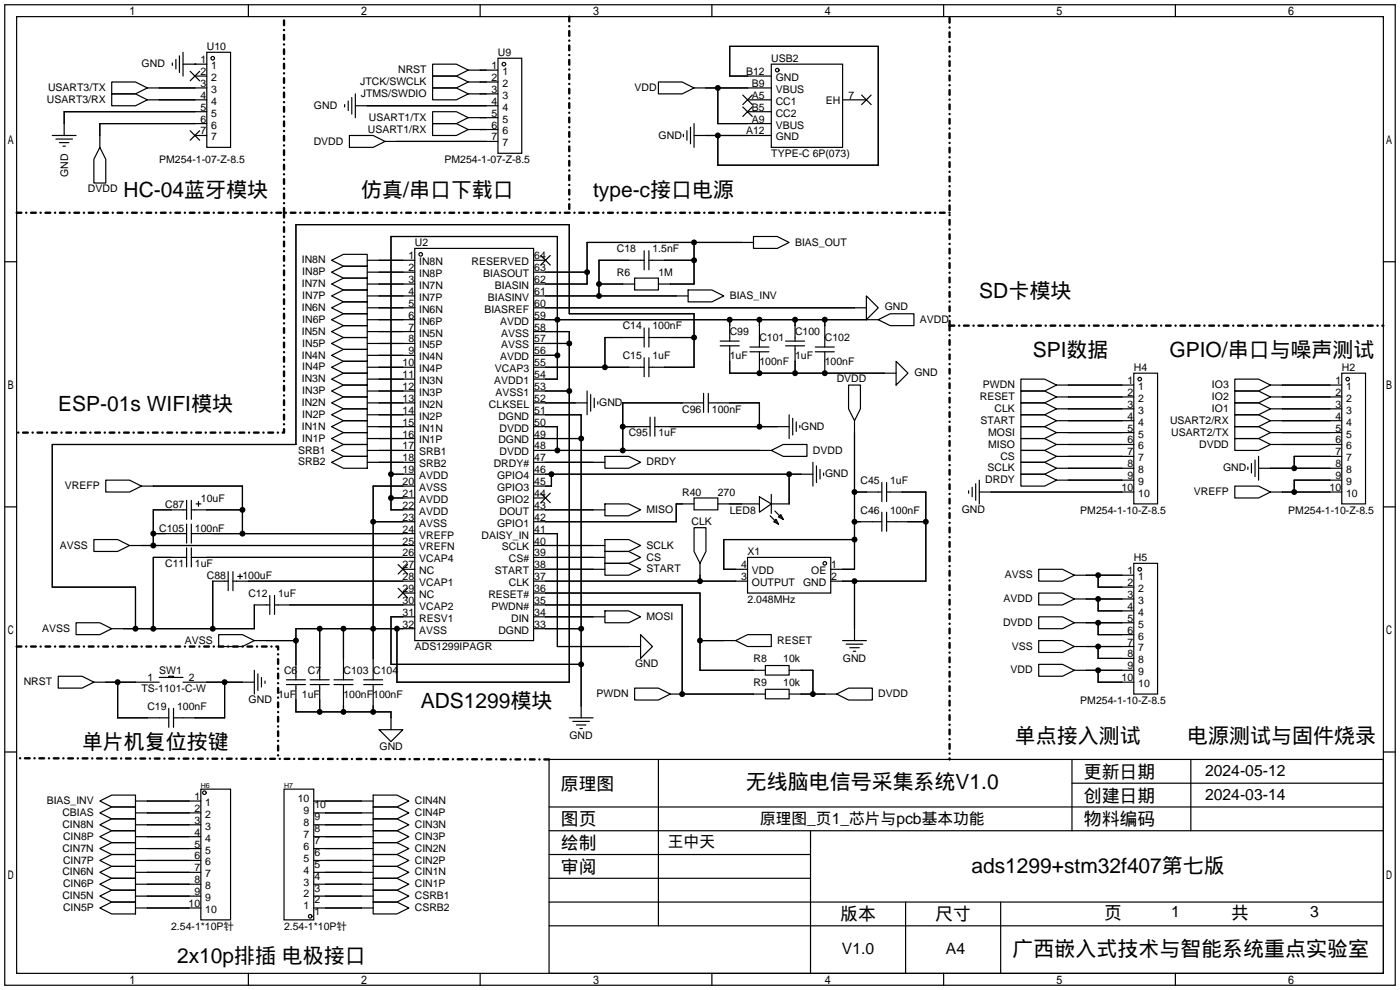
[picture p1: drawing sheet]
<svg xmlns="http://www.w3.org/2000/svg" width="299mm" height="212mm" viewBox="0 0 299 212" stroke-linecap="round" stroke-linejoin="round" font-family="sans-serif">
<g fill="none" stroke="#000" stroke-width=".25">
<path d="M1 1h297.2v209.6h-297.2zM3.6 3.6h292.1v204.4h-292.1zM23.9 17.5h5.1l2.5 1.3-2.5 1.3h-5.1zM31.5 18.8h12.7M36.8 13.5v.5M37.6 12.7v2M38.4 11.9v3.6M39.1 13.7h5.1M39.1 11.2v5.1M40.6 15.2l2.1 2.1M41.7 13.7h.1M41.7 16.3h2.5"/>
<path d="M42.7 15.2l-2.1 2.1M44.2 11.2h5.1v20.3h-5.1zM53.1 1v2.6M92.5 18.8h5l2.6 1.3-2.6 1.2h-5zM92.5 16.3h5l2.6 1.2-2.6 1.3h-5zM92.5 13.7h5l2.6 1.3-2.6 1.3h-5zM100.1 17.5h6.3M100.1 15h6.3M102.6 1v2.6M106.4 12.4h5.1v20.4h-5.1zM140.7 17.5h5.1l2.5 1.3-2.5 1.3h-5.1zM148.3 18.8h16.5"/>
<path d="M152.1 1v2.6M153.4 18.8v7.6h11.4M164.8 13.7h15.3v17.8h-15.3zM164.8 16.3h-8.8v-6.4h31.7v25.4h-34.3v-6.3M201.7 1v2.6M251.2 1v2.6M11.2 29h5.1M11.9 29.7h3.6M12.7 30.5h2M13.5 31.2h.5M21.3 31.5l1.3 2.5v5.1h-2.5v-5.1zM23.9 20.1h5.1l2.5 1.2-2.5 1.3h-5.1z"/>
<path d="M31.5 21.3h12.7M40.6 27.9l2.1 2.1M41.7 29h2.5M42.7 27.9l-2.1 2.1M44.2 23.9h-30.5v5.1M44.2 26.4h-22.9v5.1M73.7 22.4v.5M74.4 21.6v2M74.7 29h5.1l2.5 1.2-2.5 1.3h-5.1zM75.2 20.8v3.6M75.9 20.1v5M75.9 22.6h30.5"/>
<path d="M82.3 30.2h24.1M92.5 26.4h5l2.6 1.3-2.6 1.3h-5zM92.5 23.9h5l2.6 1.2-2.6 1.3h-5zM100.1 27.7h6.3M100.1 25.1h6.3M100.1 20.1h6.3M146 28.7v.5M146.8 27.9v2.1M147.6 27.2v3.5M148.3 26.4v5.1M148.3 29h16.5M158.7 20.3l2.1 2.1"/>
<path d="M158.7 22.9l2.1 2M159.8 21.3h5M159.8 23.9h5M160.8 20.3l-2.1 2.1M160.8 22.9l-2.1 2M180.1 21.3h5.1M184.1 20.3l2.1 2.1M186.2 20.3l-2.1 2.1M1 55.9h2.6M70.9 58.2l2.5-1.3h5.1v2.5h-5.1zM70.9 55.6l2.5-1.2h5.1v2.5h-5.1zM78.5 55.6h10.1"/>
<path d="M78.5 58.2h10.1M88.6 53.1h25.4v83.8h-25.4zM114 55.6h2.6M114 58.2h11.5M115.6 54.6l2 2M117.6 54.6l-2 2M135.6 59.4h5.1v2.6h-5.1zM137.7 55.6h-9.7v7.6M137.7 53.6v4.1M138.7 55.6h9.6M138.7 53.6v4.1M148.3 51.8v8.9h-7.6"/>
<path d="M161 50.5h5.1l2.6 1.3-2.6 1.3h-5.1zM161 51.8h-35.5v8.9h-11.5M295.7 55.9h2.5M70.9 78.5l2.5-1.3h5.1v2.6h-5.1zM70.9 73.4l2.5-1.3h5.1v2.6h-5.1zM70.9 68.3l2.5-1.2h5.1v2.5h-5.1zM70.9 63.2l2.5-1.2h5.1v2.5h-5.1zM70.9 75.9l2.5-1.2h5.1v2.5h-5.1zM70.9 70.9l2.5-1.3h5.1v2.5h-5.1zM70.9 65.8l2.5-1.3h5.1v2.6h-5.1zM70.9 60.7l2.5-1.3h5.1v2.6h-5.1zM78.5 60.7h10.1"/>
<path d="M78.5 63.2h10.1M78.5 65.8h10.1M78.5 68.3h10.1M78.5 70.9h10.1M78.5 73.4h10.1M78.5 75.9h10.1M78.5 78.5h10.1M114 63.2h33.1M114 65.8h71.2M114 68.3h73.7M114 70.9h7.7v74.9h-36.9v-11.4M114 73.4h7.7"/>
<path d="M114 75.9h5.1M114 78.5h23.7M128 60.7h7.6M137.7 70.1v4.1M137.7 76.5v4M137.7 72.1h-8.4v6.4M138.7 78.5h9.6v-11.4h-26.6v-19.1h-58.5v47h-52v30.5h17.8v8.9M138.7 70.1v4.1M138.7 76.5v4M138.7 72.1h9.6M147.1 62h5l2.6 1.2-2.6 1.3h-5zM153.9 72.9h4.1"/>
<path d="M153.9 73.9h4.1M156 68.3v4.6M156 73.9v5.9h35.5M160.3 74.2h4M160.3 75.2h4M162.3 68.3v5.9M162.3 75.2v4.6M167.9 72.9h4.1M167.9 73.9h4.1M169.9 68.3v4.6M169.9 73.9v5.9M174.2 74.2h4.1"/>
<path d="M174.2 75.2h4.1M176.3 68.3v5.9M176.3 75.2v4.6M185.2 63.2l2.5 2.6-2.5 2.5zM187.7 68.3l2.5-1.2h5.1v2.5h-5.1zM191.5 77.2l2.6 2.6-2.6 2.5zM242.3 79.8h5.1v27.9h-5.1zM286.8 79.8h5v27.9h-5zM70.9 93.7l2.5-1.2h5.1v2.5h-5.1zM70.9 88.6l2.5-1.2h5.1v2.5h-5.1zM70.9 83.6l2.5-1.3h5.1v2.5h-5.1zM70.9 91.2l2.5-1.3h5.1v2.6h-5.1z"/>
<path d="M70.9 86.1l2.5-1.3h5.1v2.6h-5.1zM70.9 81l2.5-1.2h5.1v2.5h-5.1zM70.9 96.3l2.5-1.3h5.1v2.5h-5.1zM70.9 98.8l2.5-1.3h5.1v2.6h-5.1zM78.5 81h10.1M78.5 83.6h10.1M78.5 86.1h10.1M78.5 88.6h10.1M78.5 91.2h10.1M78.5 93.7h10.1M78.5 96.3h10.1M78.5 98.8h10.1"/>
<path d="M114 81h5.1v-30.5h-35.5v58.5h5M114 83.6h7.7M114 86.1h11.5M114 88.6h10.2v64.8M114 91.2h5.1v5.1M114 93.7h10.2M114 96.3h50.8M114 98.8h15.3M125.5 83.6v5M126.2 84.3v3.6M127 85.1v2M127.8 85.9v.5"/>
<path d="M129.3 97.5h5.1l2.5 1.3-2.5 1.3h-5.1zM133.1 91.2h5.8M138.9 89.2v4M140 91.2h28.7M140 89.2v4M150.4 86.1h-17.3v10.2M150.4 84.1v4M151.4 86.1h10.9v5.1M151.4 84.1v4M164.8 96.3l2.6-1.3h5.1v2.5h-5.1zM168.7 88.6v5.1M169.4 89.4v3.6"/>
<path d="M170.2 90.2v2M170.9 90.9v.5M173.7 98.8v5.1M174.5 99.6v3.5M181.4 82.3h2.5v5.1l-1.3 2.5-1.2-2.5zM182.6 89.9v31.8h-5.1M218.2 81h5.1l2.5 1.3-2.5 1.3h-5.1zM218.2 83.6h5.1l2.5 1.2-2.5 1.3h-5.1zM218.2 86.1h5.1l2.5 1.3-2.5 1.2h-5.1zM218.2 88.6h5.1l2.5 1.3-2.5 1.3h-5.1zM218.2 91.2h5.1l2.5 1.3-2.5 1.2h-5.1zM218.2 93.7h5.1l2.5 1.3-2.5 1.3h-5.1z"/>
<path d="M218.2 96.3h5.1l2.5 1.2-2.5 1.3h-5.1zM218.2 98.8h5.1l2.5 1.3-2.5 1.2h-5.1zM225.8 87.4h16.5M225.8 84.8h16.5M225.8 82.3h16.5M225.8 89.9h16.5M225.8 92.5h16.5M225.8 95h16.5M225.8 97.5h16.5M263.9 86.1h5.1l2.5 1.3-2.5 1.2h-5.1zM263.9 83.6h5.1l2.5 1.2-2.5 1.3h-5.1zM263.9 81h5.1l2.5 1.3-2.5 1.3h-5.1z"/>
<path d="M263.9 91.2h5.1l2.5 1.3-2.5 1.2h-5.1zM263.9 88.6h5.1l2.5 1.3-2.5 1.3h-5.1zM263.9 93.7h5.1l2.5 1.3-2.5 1.3h-5.1zM266.7 99.8v.5M267.5 99.1v2M268.2 98.3v3.6M269 97.5v5.1M271.5 87.4h15.3M271.5 84.8h15.3M271.5 82.3h15.3M271.5 89.9h15.3M271.5 92.5h15.3"/>
<path d="M271.5 95h15.3M286.8 97.5h-10.2v2.6M1 108.3h2.6M20.1 115.3h5l2.6 1.3-2.6 1.3h-5zM22.6 102.6h5.1l2.5 1.3-2.5 1.3h-5.1zM27.7 116.6h60.9M30.2 103.9h21.6v10.1M32.8 114h7.1M39.9 109h-7.1v7.6M39.9 119.1h-7.1v15.3M39.9 106.9v4.1M39.9 112v4.1"/>
<path d="M39.9 117.1v4.1M40.9 109h10.9M40.9 114h47.7M40.9 119.1h47.7M40.9 106.9v4.1M40.9 112v4.1M40.9 117.1v4.1M41.9 107.7h1M42.4 107.2v1M79.8 111.5h8.8M83.6 101.3h5M83.6 106.4h5"/>
<path d="M88.6 103.9h-8.8v41.4M114 101.3h59.7M114 106.4h2.6M114 109h15.3M114 114h5.1v24.2h17.8M114 116.6h15.3M114 119.1h15.3M115.6 105.4l2 2M117.6 105.4l-2 2M117.9 101.3v2.6h-3.9M129.3 115.3h5.1l2.5 1.3-2.5 1.3h-5.1zM129.3 107.7h5.1l2.5 1.3-2.5 1.2h-5.1z"/>
<path d="M129.3 117.9h5.1l2.5 1.2-2.5 1.3h-5.1zM148.3 106.4h5.1v2.6h-5.1zM148.3 112.8h2.6v5.1l-1.3 2.5-1.3-2.5zM148.3 107.7h-3.8v3.8h-30.5M153.4 107.7h8.9M159.8 119.1h17.7v7.6h-17.7zM162.3 106.2l2.5 1.5-2.5 1.8zM164.6 110.2l1.8 1.8M164.8 105.7v4M165.4 111.5l.5-.5 .5 1zM165.6 109.2l1.8 1.8M166.4 110.5l.5-.5 .5 1z"/>
<path d="M168.7 101.3v6.4h-3.9M175.3 100.3v2.1M176 101.1v.5M182.6 111.5h5.9M182.6 115.3h-27.9v6.4h5.1M182.6 105.2h5.9M188.5 103.1v4.1M188.5 109.5v4M189.5 111.5h8.4M189.5 105.2h8.4v19h-20.4M189.5 103.1v4.1M189.5 109.5v4"/>
<path d="M207 104.9v.5M207.8 104.1v2.1M208.5 103.4v3.5M209.3 105.2h33M209.3 102.6v5.1M218.2 101.3h5.1l2.5 1.3-2.5 1.3h-5.1zM225.8 100.1h16.5M225.8 102.6h16.5M263.9 103.9h5.1l2.5 1.3-2.5 1.2h-5.1zM269 100.1h17.8M271.5 105.2h15.3M286.8 102.6h-10.2v2.6"/>
<path d="M295.7 108.3h2.5M16.3 133.1h5l2.6 1.3-2.6 1.2h-5zM46.7 135.6h5.1l2.6 1.3-2.6 1.3h-5.1zM48.8 124.2h-3.3v10.2M48.8 122.2v4M49.8 124.2h38.8M49.8 122.2v4M50.8 123.2h1M51.3 122.7v1M54.4 136.9h8.8M57.7 129.3h-3.3v5.1h-30.5M57.7 127.3v4"/>
<path d="M58.7 129.3h29.9M58.7 127.3v4M68.3 134.4v10.9M73.4 134.4v10.9M85.1 120.6l2 2.1M85.1 125.7l2 2.1M86.1 121.7h2.5M86.1 126.7h2.5M87.1 120.6l-2 2.1M87.1 125.7l-2 2.1M88.6 131.8h-5v10.2h40.6M88.6 134.4h-25.4v10.9"/>
<path d="M114 121.7h15.3M114 124.2h45.8M114 126.7h35.6v16.6h14M114 129.3h31.8v19M114 131.8h15.3M114 134.4h10.2M129.3 130.6h5.1l2.5 1.2-2.5 1.3h-5.1zM129.3 120.4h5.1l2.5 1.3-2.5 1.2h-5.1zM136.9 135.6l2.5 2.6-2.5 2.5zM149.6 120.4v3.8M149.6 136.9h7.6M157.2 136.9l2.6-1.3h5v2.6h-5z"/>
<path d="M180.1 136.9h5.1M180.8 137.7h3.6M181.6 138.4h2M182.4 139.2h.5M182.6 124.2v12.7M222 136.9h5.1l2.5 1.3-2.5 1.2h-5.1zM222 131.8h5.1l2.5 1.3-2.5 1.3h-5.1zM222 126.7h5.1l2.5 1.3-2.5 1.3h-5.1zM222 121.7h5.1l2.5 1.2-2.5 1.3h-5.1zM229.6 138.2h12.7M229.6 133.1h12.7M229.6 128h12.7"/>
<path d="M229.6 122.9h12.7M234.7 122.9v2.6h7.6M234.7 128v2.6h7.6M234.7 133.1v2.5h7.6M234.7 138.2v2.5h7.6M242.3 120.4h5.1v27.9h-5.1zM12.4 144.5h5.1l2.6 1.3-2.6 1.3h-5.1zM20.1 145.8h13.9M25.1 145.8v7.6h11M34 144.8h5.1M36.1 144.8v-.3h1v.3M36.1 151.4v4"/>
<path d="M37.1 151.4v4M39.1 145.8h15.3M48 145.8v7.6h-10.9M54.4 143.3v5M55.1 144v3.6M55.9 144.8v2M56.6 145.5v.6M61.2 145.3h4.1M61.2 146.3h4.1M63.2 146.3v5.8h20.4v3.9M66.3 145.3h4.1M66.3 146.3h4.1"/>
<path d="M68.3 146.3v5.8M71.4 145.3h4M71.4 146.3h4M73.4 146.3v5.8M77.7 145.3h4.1M77.7 146.3h4.1M79.8 146.3v5.8M81 156h5.1l-2.5 2.5zM121.7 153.4h5M122.4 154.2h3.6M123.2 154.9h2M124 155.7h.5"/>
<path d="M135.6 147.1h5.1l2.6 1.2-2.6 1.3h-5.1zM143.3 148.3h20.3M163.6 142.2h5.1v2.1h-5.1zM163.6 147.3h5.1v2.1h-5.1zM168.7 143.3h5v5M168.7 148.3h10.1M178.8 148.3l2.6-1.2h5v2.5h-5zM222 142h5.1l2.5 1.3-2.5 1.2h-5.1zM229.6 143.3h12.7M234.7 143.3v2.5h7.6M1 160.7h2.6M21.3 178.8l2.6-1.3h5.1v2.6h-5.1z"/>
<path d="M21.3 173.7l2.6-1.2h5.1v2.5h-5.1zM21.3 171.2l2.6-1.3h5.1v2.6h-5.1zM21.3 176.3l2.6-1.3h5.1v2.5h-5.1zM29 178.8h13.9M29 176.3h13.9M29 173.7h13.9M29 171.2h13.9M42.9 168.7h6.4v27.9h-6.4zM60.7 168.7h6.4v27.9h-6.4zM67.1 178.8h12.7M67.1 176.3h12.7M67.1 173.7h12.7"/>
<path d="M67.1 171.2h12.7M79.8 177.5h5l2.6 1.3-2.6 1.3h-5zM79.8 175h5l2.6 1.3-2.6 1.2h-5zM79.8 172.5h5l2.6 1.2-2.6 1.3h-5zM79.8 169.9h5l2.6 1.3-2.6 1.3h-5zM117.3 162.3h178.4v45.7h-178.4zM117.3 177.5h178.4M117.3 172.5h178.4M140.7 162.3v35.6M173.2 177.5v30.5M229.1 162.3v15.2M229.1 167.4h66.6"/>
<path d="M254.5 162.3v15.2M295.7 160.7h2.5M21.3 194.1l2.6-1.3h5.1v2.5h-5.1zM21.3 189l2.6-1.3h5.1v2.5h-5.1zM21.3 183.9l2.6-1.3h5.1v2.6h-5.1zM21.3 191.5l2.6-1.3h5.1v2.6h-5.1zM21.3 186.4l2.6-1.2h5.1v2.5h-5.1zM21.3 181.4l2.6-1.3h5.1v2.5h-5.1zM29 194.1h13.9M29 191.5h13.9M29 189h13.9M29 186.4h13.9"/>
<path d="M29 183.9h13.9M29 181.4h13.9M67.1 194.1h12.7M67.1 191.5h12.7M67.1 189h12.7M67.1 186.4h12.7M67.1 183.9h12.7M67.1 181.4h12.7M79.8 187.7h5l2.6 1.3-2.6 1.2h-5zM79.8 190.2h5l2.6 1.3-2.6 1.3h-5zM79.8 192.8h5l2.6 1.3-2.6 1.2h-5zM79.8 185.2h5l2.6 1.2-2.6 1.3h-5z"/>
<path d="M79.8 182.6h5l2.6 1.3-2.6 1.3h-5zM79.8 180.1h5l2.6 1.3-2.6 1.2h-5zM117.3 182.6h55.9M117.3 197.9h178.4M117.3 192.8h178.4M117.3 187.7h55.9M193.5 192.8v15.2M213.9 192.8v15.2M53.1 208v2.6M102.6 208v2.6M152.1 208v2.6M201.7 208v2.6"/>
<path d="M251.2 208v2.6"/>
<circle cx="45.5" cy="12.4" r=".38"/>
<circle cx="107.7" cy="13.7" r=".38"/>
<circle cx="166.1" cy="15" r=".38"/>
<circle cx="89.9" cy="54.4" r=".38"/>
<circle cx="243.6" cy="81" r=".38"/>
<circle cx="288" cy="81" r=".38"/>
<circle cx="176.3" cy="120.4" r=".38"/>
<circle cx="243.6" cy="121.7" r=".38"/>
<circle cx="43.7" cy="169.4" r=".38"/>
<circle cx="66.3" cy="195.8" r=".38"/>
</g>
<path d="M121.7 3.6v41.9M3.6 45.5h199.3M60.7 45.5v-41.9M60.7 45.5v47h-57.1M202.9 69.6v92.7M202.9 69.6v-66M202.9 69.6h92.8M3.6 138.2h55.8v24.1M117.3 162.3l-113.7-.2" fill="none" stroke="#000" stroke-width=".51" stroke-dasharray="1 1 0 1"/>
<g fill="#000">
<circle cx="153.4" cy="18.8" r=".63"/>
<circle cx="153.4" cy="29" r=".63"/>
<circle cx="125.5" cy="58.2" r=".63"/>
<circle cx="148.3" cy="55.6" r=".63"/>
<circle cx="148.3" cy="51.8" r=".63"/>
<circle cx="119.1" cy="68.3" r=".63"/>
<circle cx="119.1" cy="75.9" r=".63"/>
<circle cx="121.7" cy="73.4" r=".63"/>
<circle cx="128" cy="60.7" r=".63"/>
<circle cx="128" cy="63.2" r=".63"/>
<circle cx="129.3" cy="78.5" r=".63"/>
<circle cx="148.3" cy="72.1" r=".63"/>
<circle cx="156" cy="68.3" r=".63"/>
<circle cx="162.3" cy="68.3" r=".63"/>
<circle cx="162.3" cy="79.8" r=".63"/>
<circle cx="169.9" cy="79.8" r=".63"/>
<circle cx="169.9" cy="68.3" r=".63"/>
<circle cx="176.3" cy="68.3" r=".63"/>
<circle cx="176.3" cy="79.8" r=".63"/>
<circle cx="119.1" cy="96.3" r=".63"/>
<circle cx="121.7" cy="83.6" r=".63"/>
<circle cx="124.2" cy="93.7" r=".63"/>
<circle cx="133.1" cy="96.3" r=".63"/>
<circle cx="133.1" cy="91.2" r=".63"/>
<circle cx="162.3" cy="91.2" r=".63"/>
<circle cx="32.8" cy="114" r=".63"/>
<circle cx="32.8" cy="116.6" r=".63"/>
<circle cx="51.8" cy="114" r=".63"/>
<circle cx="51.8" cy="109" r=".63"/>
<circle cx="79.8" cy="111.5" r=".63"/>
<circle cx="83.6" cy="106.4" r=".63"/>
<circle cx="83.6" cy="101.3" r=".63"/>
<circle cx="117.9" cy="101.3" r=".63"/>
<circle cx="168.7" cy="101.3" r=".63"/>
<circle cx="182.6" cy="105.2" r=".63"/>
<circle cx="182.6" cy="111.5" r=".63"/>
<circle cx="182.6" cy="115.3" r=".63"/>
<circle cx="197.9" cy="111.5" r=".63"/>
<circle cx="276.6" cy="105.2" r=".63"/>
<circle cx="276.6" cy="100.1" r=".63"/>
<circle cx="29" cy="134.4" r=".63"/>
<circle cx="32.8" cy="134.4" r=".63"/>
<circle cx="45.5" cy="134.4" r=".63"/>
<circle cx="63.2" cy="136.9" r=".63"/>
<circle cx="68.3" cy="134.4" r=".63"/>
<circle cx="73.4" cy="134.4" r=".63"/>
<circle cx="79.8" cy="134.4" r=".63"/>
<circle cx="84.8" cy="134.4" r=".63"/>
<circle cx="124.2" cy="134.4" r=".63"/>
<circle cx="149.6" cy="136.9" r=".63"/>
<circle cx="149.6" cy="124.2" r=".63"/>
<circle cx="182.6" cy="124.2" r=".63"/>
<circle cx="234.7" cy="122.9" r=".63"/>
<circle cx="234.7" cy="138.2" r=".63"/>
<circle cx="234.7" cy="133.1" r=".63"/>
<circle cx="234.7" cy="128" r=".63"/>
<circle cx="25.1" cy="145.8" r=".63"/>
<circle cx="48" cy="145.8" r=".63"/>
<circle cx="68.3" cy="152.1" r=".63"/>
<circle cx="73.4" cy="152.1" r=".63"/>
<circle cx="79.8" cy="152.1" r=".63"/>
<circle cx="124.2" cy="142" r=".63"/>
<circle cx="145.8" cy="148.3" r=".63"/>
<circle cx="173.7" cy="148.3" r=".63"/>
<circle cx="234.7" cy="143.3" r=".63"/>
</g>
<g font-size="4.5">
<text x="26.4" y="42">HC-04蓝牙模块</text>
<text x="77.2" y="42">仿真/串口下载口</text>
<text x="126.7" y="42">type-c接口电源</text>
<text x="209.3" y="63.6">SD卡模块</text>
<text x="220.7" y="76.3">SPI数据</text>
<text x="249.9" y="76.3">GPIO/串口与噪声测试</text>
<text x="12.4" y="87.7">ESP-01s WIFI模块</text>
<text x="89.9" y="151.2">ADS1299模块</text>
<text x="17.5" y="160.1">单片机复位按键</text>
<text x="216.9" y="158.9">单点接入测试</text>
<text x="253.7" y="158.9">电源测试与固件烧录</text>
<text x="159.4" y="168.7">无线脑电信号采集系统V1.0</text>
<text x="207.6" y="186.5">ads1299+stm32f407第七版</text>
<text x="37.8" y="205.9">2x10p排插 电极接口</text>
<text x="216.4" y="204.3">广西嵌入式技术与智能系统重点实验室</text>
</g>
<g font-size="3.8">
<text x="231.6" y="166.2">更新日期</text>
<text x="119.9" y="168.8">原理图</text>
<text x="231.6" y="171.3">创建日期</text>
<text x="119.9" y="176.4">图页</text>
<text x="231.6" y="176.4">物料编码</text>
<text x="119.9" y="181.5">绘制</text>
<text x="119.9" y="186.6">审阅</text>
<text x="179.6" y="196.7">版本</text>
<text x="199.9" y="196.7">尺寸</text>
<text x="236" y="196.5">页</text>
<text x="263.1" y="196.5">共</text>
</g>
<g font-size="3.4">
<text x="257.6" y="165.9">2024-05-12</text>
<text x="257.6" y="170.9">2024-03-14</text>
<text x="162.4" y="176">原理图_页1_芯片与pcb基本功能</text>
<text x="142.7" y="181.1">王中天</text>
<text x="250.3" y="196.1">1</text>
<text x="280" y="196.1">3</text>
<text x="179.9" y="204">V1.0</text>
<text x="202.2" y="204">A4</text>
</g>
<g font-size="2.2">
<text x="44.2" y="10.7">U10</text>
<text x="106.4" y="12">U9</text>
<text x="30.3" y="14.4">GND</text>
<text x="42.8" y="13.5">1</text>
<text x="42.8" y="16">2</text>
<text x="45.1" y="14.8">1</text>
<text x="45.1" y="17.3">2</text>
<text x="85.1" y="15.7">NRST</text>
<text x="105.1" y="14.8">1</text>
<text x="105.1" y="17.3">2</text>
<text x="107.4" y="16">1</text>
<text x="159.5" y="16">B12</text>
<text x="164.8" y="13.3">USB2</text>
<text x="165.8" y="17.3">GND</text>
<text x="10" y="22">USART3/RX</text>
<text x="10.3" y="19.5">USART3/TX</text>
<text x="42.8" y="18.6">3</text>
<text x="42.8" y="21.1">4</text>
<text x="42.8" y="23.7">5</text>
<text x="45.1" y="19.9">3</text>
<text x="45.1" y="22.4">4</text>
<text x="67.1" y="23.3">GND</text>
<text x="77" y="18.2">JTCK/SWCLK</text>
<text x="77.1" y="20.7">JTMS/SWDIO</text>
<text x="105.1" y="19.9">3</text>
<text x="105.1" y="22.4">4</text>
<text x="107.4" y="18.6">2</text>
<text x="107.4" y="21.1">3</text>
<text x="107.4" y="23.7">4</text>
<text x="135.6" y="19.5">VDD</text>
<text x="160.7" y="21.1">A5</text>
<text x="160.7" y="23.7">B5</text>
<text x="160.7" y="18.6">B9</text>
<text x="165.8" y="22.4">CC1</text>
<text x="165.8" y="19.9">VBUS</text>
<text x="176.5" y="22.1">EH</text>
<text x="181.4" y="21.1">7</text>
<text x="42.8" y="26.2">6</text>
<text x="42.8" y="28.7">7</text>
<text x="45.1" y="24.9">5</text>
<text x="45.1" y="27.5">6</text>
<text x="78.6" y="28.4">USART1/RX</text>
<text x="78.9" y="25.8">USART1/TX</text>
<text x="105.1" y="24.9">5</text>
<text x="105.1" y="27.5">6</text>
<text x="107.4" y="26.2">5</text>
<text x="107.4" y="28.7">6</text>
<text x="140.8" y="29.6">GND</text>
<text x="159.5" y="28.7">A12</text>
<text x="160.7" y="26.2">A9</text>
<text x="165.8" y="27.5">VBUS</text>
<text x="165.8" y="24.9">CC2</text>
<text x="34" y="34.9">PM254-1-07-Z-8.5</text>
<text x="45.1" y="30">7</text>
<text x="67.1" y="30.9">DVDD</text>
<text x="95" y="34.9">PM254-1-07-Z-8.5</text>
<text x="105.1" y="30">7</text>
<text x="107.4" y="31.3">7</text>
<text x="164.8" y="33.6">TYPE-C 6P(073)</text>
<text x="165.8" y="30">GND</text>
<text x="14.5" y="37.8" transform="rotate(-90 14.5 37.8)">GND</text>
<text x="18.8" y="41.1">DVDD</text>
<text x="88.6" y="52.6">U2</text>
<text x="131.8" y="53.9">C18</text>
<text x="139.4" y="53.9">1.5nF</text>
<text x="169.9" y="52.5">BIAS_OUT</text>
<text x="64.5" y="56.3">IN8N</text>
<text x="64.6" y="58.8">IN8P</text>
<text x="87.3" y="55.4">1</text>
<text x="87.3" y="58">2</text>
<text x="89.6" y="56.7">IN8N</text>
<text x="89.6" y="59.2">IN8P</text>
<text x="100.8" y="56.7">RESERVED</text>
<text x="103.3" y="59.2">BIASOUT</text>
<text x="114.2" y="58">63</text>
<text x="114.2" y="55.4">64</text>
<text x="131.8" y="59">R6</text>
<text x="140.7" y="59">1M</text>
<text x="64.5" y="61.4">IN7N</text>
<text x="64.6" y="63.9">IN7P</text>
<text x="87.3" y="60.5">3</text>
<text x="87.3" y="63">4</text>
<text x="87.3" y="65.6">5</text>
<text x="89.6" y="61.8">IN7N</text>
<text x="89.6" y="64.3">IN7P</text>
<text x="104.3" y="64.3">BIASINV</text>
<text x="105.8" y="61.8">BIASIN</text>
<text x="114.2" y="65.6">60</text>
<text x="114.2" y="63">61</text>
<text x="114.2" y="60.5">62</text>
<text x="156" y="63.9">BIAS_INV</text>
<text x="64.5" y="71.5">IN5N</text>
<text x="64.5" y="66.5">IN6N</text>
<text x="64.6" y="69">IN6P</text>
<text x="87.3" y="68.1">6</text>
<text x="87.3" y="70.7">7</text>
<text x="89.6" y="66.8">IN6N</text>
<text x="89.6" y="69.4">IN6P</text>
<text x="89.6" y="71.9">IN5N</text>
<text x="103.5" y="66.8">BIASREF</text>
<text x="106.9" y="69.4">AVDD</text>
<text x="107.1" y="71.9">AVSS</text>
<text x="114.2" y="70.7">58</text>
<text x="114.2" y="68.1">59</text>
<text x="133.1" y="70.4">C14</text>
<text x="139.4" y="70.4">100nF</text>
<text x="156" y="71.7">C99</text>
<text x="169.9" y="71.7">C100</text>
<text x="189.1" y="66.3">GND</text>
<text x="196.6" y="69">AVDD</text>
<text x="64.5" y="76.6">IN4N</text>
<text x="64.6" y="74.1">IN5P</text>
<text x="87.3" y="73.2">8</text>
<text x="87.3" y="75.7">9</text>
<text x="89.6" y="74.5">IN5P</text>
<text x="89.6" y="77">IN4N</text>
<text x="106.9" y="77">AVDD</text>
<text x="107.1" y="74.5">AVSS</text>
<text x="114.2" y="75.7">56</text>
<text x="114.2" y="73.2">57</text>
<text x="133.1" y="76.8">C15</text>
<text x="139.4" y="76.8">1uF</text>
<text x="156" y="76.8">1uF</text>
<text x="162.3" y="73">C101</text>
<text x="169.9" y="76.8">1uF</text>
<text x="176.3" y="73">C102</text>
<text x="64.5" y="81.7">IN3N</text>
<text x="64.6" y="79.2">IN4P</text>
<text x="86" y="78.3">10</text>
<text x="86" y="80.8">11</text>
<text x="86" y="83.4">12</text>
<text x="89.6" y="79.5">IN4P</text>
<text x="89.6" y="82.1">IN3N</text>
<text x="105.6" y="82.1">AVDD1</text>
<text x="105.8" y="79.5">VCAP3</text>
<text x="114.2" y="83.4">53</text>
<text x="114.2" y="80.8">54</text>
<text x="114.2" y="78.3">55</text>
<text x="162.3" y="78">100nF</text>
<text x="176.3" y="78">100nF</text>
<text x="178.8" y="81.7">DVDD</text>
<text x="195.4" y="80.3">GND</text>
<text x="210.1" y="83">PWDN</text>
<text x="240.9" y="82.1">1</text>
<text x="242.3" y="79.3">H4</text>
<text x="243.3" y="83.4">1</text>
<text x="259" y="83">IO3</text>
<text x="285.4" y="82.1">1</text>
<text x="286.8" y="79.3">H2</text>
<text x="287.7" y="83.4">1</text>
<text x="64.5" y="86.8">IN2N</text>
<text x="64.6" y="89.3">IN2P</text>
<text x="64.6" y="84.2">IN3P</text>
<text x="86" y="85.9">13</text>
<text x="86" y="88.4">14</text>
<text x="89.6" y="84.6">IN3P</text>
<text x="89.6" y="87.2">IN2N</text>
<text x="89.6" y="89.7">IN2P</text>
<text x="104.5" y="87.2">CLKSEL</text>
<text x="105.9" y="84.6">AVSS1</text>
<text x="106.5" y="89.7">DGND</text>
<text x="114.2" y="88.4">51</text>
<text x="114.2" y="85.9">52</text>
<text x="128.1" y="86.8">GND</text>
<text x="145.8" y="88.2">C96</text>
<text x="152.1" y="88.2">100nF</text>
<text x="209.4" y="85.5">RESET</text>
<text x="212.6" y="88">CLK</text>
<text x="240.9" y="84.6">2</text>
<text x="240.9" y="87.2">3</text>
<text x="240.9" y="89.7">4</text>
<text x="243.3" y="85.9">2</text>
<text x="243.3" y="88.4">3</text>
<text x="259" y="88">IO1</text>
<text x="259" y="85.5">IO2</text>
<text x="285.4" y="84.6">2</text>
<text x="285.4" y="87.2">3</text>
<text x="285.4" y="89.7">4</text>
<text x="287.7" y="85.9">2</text>
<text x="287.7" y="88.4">3</text>
<text x="64.5" y="91.9">IN1N</text>
<text x="64.6" y="94.4">IN1P</text>
<text x="86" y="91">15</text>
<text x="86" y="93.5">16</text>
<text x="89.6" y="92.2">IN1N</text>
<text x="89.6" y="94.8">IN1P</text>
<text x="106.5" y="94.8">DGND</text>
<text x="106.8" y="92.2">DVDD</text>
<text x="114.2" y="93.5">49</text>
<text x="114.2" y="91">50</text>
<text x="134.4" y="93.3">C95</text>
<text x="140.7" y="93.3">1uF</text>
<text x="171.2" y="91.9">GND</text>
<text x="209.6" y="90.6">START</text>
<text x="211.2" y="93.1">MOSI</text>
<text x="211.2" y="95.7">MISO</text>
<text x="240.9" y="92.2">5</text>
<text x="240.9" y="94.8">6</text>
<text x="243.3" y="91">4</text>
<text x="243.3" y="93.5">5</text>
<text x="250.1" y="90.6">USART2/RX</text>
<text x="250.3" y="93.1">USART2/TX</text>
<text x="256.3" y="95.7">DVDD</text>
<text x="285.4" y="92.2">5</text>
<text x="285.4" y="94.8">6</text>
<text x="287.7" y="91">4</text>
<text x="287.7" y="93.5">5</text>
<text x="63.7" y="96.9">SRB1</text>
<text x="63.7" y="99.5">SRB2</text>
<text x="86" y="96.1">17</text>
<text x="86" y="98.6">18</text>
<text x="86" y="101.1">19</text>
<text x="89.6" y="97.3">SRB1</text>
<text x="89.6" y="99.9">SRB2</text>
<text x="105.5" y="99.9">DRDY#</text>
<text x="106.8" y="97.3">DVDD</text>
<text x="114.2" y="101.1">46</text>
<text x="114.2" y="98.6">47</text>
<text x="114.2" y="96.1">48</text>
<text x="138.2" y="99.5">DRDY</text>
<text x="173.7" y="96.9">DVDD</text>
<text x="211.1" y="100.7">SCLK</text>
<text x="213.8" y="98.2">CS</text>
<text x="240.9" y="97.3">7</text>
<text x="240.9" y="99.9">8</text>
<text x="243.3" y="96.1">6</text>
<text x="243.3" y="98.6">7</text>
<text x="243.3" y="101.1">8</text>
<text x="261.4" y="100.7">GND</text>
<text x="285.4" y="97.3">7</text>
<text x="285.4" y="99.9">8</text>
<text x="287.7" y="96.1">6</text>
<text x="287.7" y="98.6">7</text>
<text x="287.7" y="101.1">8</text>
<text x="13.9" y="104.6">VREFP</text>
<text x="42.9" y="107.2">10uF</text>
<text x="86" y="103.7">20</text>
<text x="86" y="106.2">21</text>
<text x="89.6" y="102.4">AVDD</text>
<text x="89.6" y="104.9">AVSS</text>
<text x="89.6" y="107.5">AVDD</text>
<text x="106.3" y="107.5">GPIO2</text>
<text x="106.3" y="104.9">GPIO3</text>
<text x="106.3" y="102.4">GPIO4</text>
<text x="114.2" y="106.2">44</text>
<text x="114.2" y="103.7">45</text>
<text x="145.8" y="106">R40</text>
<text x="153.4" y="106">270</text>
<text x="176.3" y="102">GND</text>
<text x="183.9" y="103.4">C45</text>
<text x="190.2" y="103.4">1uF</text>
<text x="210.6" y="103.3">DRDY</text>
<text x="239.7" y="104.9">10</text>
<text x="240.9" y="102.4">9</text>
<text x="243.3" y="103.7">9</text>
<text x="243.3" y="106.2">10</text>
<text x="255.2" y="105.8">VREFP</text>
<text x="284.1" y="104.9">10</text>
<text x="285.4" y="102.4">9</text>
<text x="287.7" y="103.7">9</text>
<text x="287.7" y="106.2">10</text>
<text x="34" y="113.6">C105</text>
<text x="35.3" y="108.5">C87</text>
<text x="41.7" y="113.6">100nF</text>
<text x="86" y="108.8">22</text>
<text x="86" y="111.3">23</text>
<text x="86" y="113.8">24</text>
<text x="89.6" y="110">AVDD</text>
<text x="89.6" y="112.6">AVSS</text>
<text x="106.3" y="112.6">GPIO1</text>
<text x="106.8" y="110">DOUT</text>
<text x="114.2" y="113.8">41</text>
<text x="114.2" y="111.3">42</text>
<text x="114.2" y="108.8">43</text>
<text x="138.2" y="109.6">MISO</text>
<text x="147.8" y="112.2">CLK</text>
<text x="156" y="109.8">LED8</text>
<text x="183.9" y="109.8">C46</text>
<text x="190.2" y="109.8">100nF</text>
<text x="205.5" y="109.6">GND</text>
<text x="230.9" y="109.8">PM254-1-10-Z-8.5</text>
<text x="275.3" y="109.8">PM254-1-10-Z-8.5</text>
<text x="12.8" y="117.3">AVSS</text>
<text x="86" y="116.4">25</text>
<text x="86" y="118.9">26</text>
<text x="89.6" y="115.1">VREFP</text>
<text x="89.6" y="117.6">VREFN</text>
<text x="102.9" y="115.1">DAISY_IN</text>
<text x="107.3" y="117.6">SCLK</text>
<text x="114.2" y="118.9">39</text>
<text x="114.2" y="116.4">40</text>
<text x="138.2" y="117.3">SCLK</text>
<text x="138.2" y="119.8">CS</text>
<text x="159.8" y="118.7">X1</text>
<text x="242.3" y="119.9">H5</text>
<text x="35.3" y="121.2">C11</text>
<text x="41.7" y="121.2">1uF</text>
<text x="44.2" y="123.8">C88</text>
<text x="51.8" y="123.8">100uF</text>
<text x="86" y="121.5">27</text>
<text x="86" y="124">28</text>
<text x="89.6" y="120.2">VCAP4</text>
<text x="89.6" y="122.7">NC</text>
<text x="89.6" y="125.3">VCAP1</text>
<text x="105.8" y="122.7">START</text>
<text x="108.7" y="125.3">CLK</text>
<text x="108.7" y="120.2">CS#</text>
<text x="114.2" y="124">37</text>
<text x="114.2" y="121.5">38</text>
<text x="138.2" y="122.3">START</text>
<text x="158.4" y="124">3</text>
<text x="158.4" y="121.5">4</text>
<text x="160.7" y="125.3">OUTPUT</text>
<text x="160.7" y="122.7">VDD</text>
<text x="171.6" y="125.3">GND</text>
<text x="173.4" y="122.7">OE</text>
<text x="177.7" y="121.5">1</text>
<text x="177.7" y="124">2</text>
<text x="214.7" y="123.6">AVSS</text>
<text x="240.9" y="122.7">1</text>
<text x="240.9" y="125.3">2</text>
<text x="243.3" y="124">1</text>
<text x="53.1" y="127.6">C12</text>
<text x="59.4" y="127.6">1uF</text>
<text x="86" y="126.5">29</text>
<text x="86" y="129.1">30</text>
<text x="86" y="131.6">31</text>
<text x="89.6" y="127.8">NC</text>
<text x="89.6" y="130.3">VCAP2</text>
<text x="104.4" y="127.8">RESET#</text>
<text x="105" y="130.3">PWDN#</text>
<text x="114.2" y="131.6">34</text>
<text x="114.2" y="129.1">35</text>
<text x="114.2" y="126.5">36</text>
<text x="159.8" y="128.8">2.048MHz</text>
<text x="214.5" y="128.7">AVDD</text>
<text x="240.9" y="127.8">3</text>
<text x="240.9" y="130.3">4</text>
<text x="243.3" y="126.5">2</text>
<text x="243.3" y="129.1">3</text>
<text x="243.3" y="131.6">4</text>
<text x="9" y="135">AVSS</text>
<text x="39.5" y="137.6">AVSS</text>
<text x="86" y="134.2">32</text>
<text x="89.6" y="132.9">RESV1</text>
<text x="89.6" y="135.4">AVSS</text>
<text x="106.5" y="135.4">DGND</text>
<text x="109.2" y="132.9">DIN</text>
<text x="114.2" y="134.2">33</text>
<text x="138.2" y="132.5">MOSI</text>
<text x="166.1" y="137.6">RESET</text>
<text x="214.4" y="133.8">DVDD</text>
<text x="240.9" y="132.9">5</text>
<text x="240.9" y="135.4">6</text>
<text x="240.9" y="138">7</text>
<text x="243.3" y="134.2">5</text>
<text x="243.3" y="136.7">6</text>
<text x="88.6" y="139">ADS1299IPAGR</text>
<text x="135.7" y="142.5">GND</text>
<text x="161" y="141.5">R8</text>
<text x="167.4" y="141.5">10k</text>
<text x="180.1" y="141.4">GND</text>
<text x="216" y="143.9">VDD</text>
<text x="216.2" y="138.8">VSS</text>
<text x="240.9" y="140.5">8</text>
<text x="240.9" y="143">9</text>
<text x="243.3" y="139.2">7</text>
<text x="243.3" y="141.8">8</text>
<text x="5.1" y="146.5">NRST</text>
<text x="30.2" y="147.9">TS-1101-C-W</text>
<text x="31.5" y="145.6">1</text>
<text x="34" y="144.1">SW1</text>
<text x="40.4" y="145.6">2</text>
<text x="59.4" y="149.2">1uF</text>
<text x="60.7" y="144.1">C6</text>
<text x="64.5" y="149.2">1uF</text>
<text x="65.8" y="144.1">C7</text>
<text x="73.4" y="144.1">C103</text>
<text x="73.4" y="149.2">100nF</text>
<text x="79.8" y="144.1">C104</text>
<text x="79.8" y="149.2">100nF</text>
<text x="127.5" y="149">PWDN</text>
<text x="161" y="146.6">R9</text>
<text x="167.4" y="146.6">10k</text>
<text x="187.7" y="149">DVDD</text>
<text x="239.7" y="145.6">10</text>
<text x="243.3" y="144.3">9</text>
<text x="243.3" y="146.9">10</text>
<text x="31.5" y="151.7">C19</text>
<text x="37.8" y="151.7">100nF</text>
<text x="53.1" y="150.3">GND</text>
<text x="230.9" y="150.4">PM254-1-10-Z-8.5</text>
<text x="81.1" y="160.3">GND</text>
<text x="121.7" y="157.9">GND</text>
<text x="10" y="171.9">BIAS_INV</text>
<text x="41.6" y="171">1</text>
<text x="41.6" y="173.5">2</text>
<text x="43.9" y="172.3">1</text>
<text x="63.6" y="171.5">10</text>
<text x="67.2" y="172.8">10</text>
<text x="88.6" y="171.9">CIN4N</text>
<text x="13.3" y="174.4">CBIAS</text>
<text x="13.3" y="176.9">CIN8N</text>
<text x="13.5" y="179.5">CIN8P</text>
<text x="41.6" y="176.1">3</text>
<text x="41.6" y="178.6">4</text>
<text x="43.9" y="174.8">2</text>
<text x="43.9" y="177.3">3</text>
<text x="43.9" y="179.9">4</text>
<text x="64.9" y="179.1">7</text>
<text x="64.9" y="176.6">8</text>
<text x="64.9" y="174">9</text>
<text x="67.2" y="177.8">8</text>
<text x="67.2" y="175.3">9</text>
<text x="88.6" y="179.5">CIN3P</text>
<text x="88.6" y="176.9">CIN3N</text>
<text x="88.6" y="174.4">CIN4P</text>
<text x="13.3" y="182">CIN7N</text>
<text x="13.5" y="184.6">CIN7P</text>
<text x="41.6" y="181.1">5</text>
<text x="41.6" y="183.7">6</text>
<text x="43.9" y="182.4">5</text>
<text x="43.9" y="185">6</text>
<text x="64.9" y="184.2">5</text>
<text x="64.9" y="181.6">6</text>
<text x="67.2" y="185.5">5</text>
<text x="67.2" y="182.9">6</text>
<text x="67.2" y="180.4">7</text>
<text x="88.6" y="184.6">CIN2P</text>
<text x="88.6" y="182">CIN2N</text>
<text x="13.3" y="187.1">CIN6N</text>
<text x="13.5" y="189.6">CIN6P</text>
<text x="41.6" y="186.2">7</text>
<text x="41.6" y="188.8">8</text>
<text x="41.6" y="191.3">9</text>
<text x="43.9" y="187.5">7</text>
<text x="43.9" y="190">8</text>
<text x="64.9" y="191.8">2</text>
<text x="64.9" y="189.3">3</text>
<text x="64.9" y="186.7">4</text>
<text x="67.2" y="190.5">3</text>
<text x="67.2" y="188">4</text>
<text x="88.6" y="189.6">CIN1P</text>
<text x="88.6" y="187.1">CIN1N</text>
<text x="13.3" y="192.2">CIN5N</text>
<text x="13.5" y="194.7">CIN5P</text>
<text x="40.3" y="193.8">10</text>
<text x="43.9" y="192.6">9</text>
<text x="43.9" y="195.1">10</text>
<text x="64.9" y="194.3">1</text>
<text x="67.2" y="195.6">1</text>
<text x="67.2" y="193.1">2</text>
<text x="88.6" y="192.2">CSRB1</text>
<text x="88.6" y="194.7">CSRB2</text>
<text x="36.6" y="198.7">2.54-1*10P针</text>
<text x="60.7" y="198.7">2.54-1*10P针</text>
</g>
<g font-size="1.5">
<text x="42.9" y="168.4">H6</text>
<text x="60.7" y="168.4">H7</text>
</g>
</svg>
